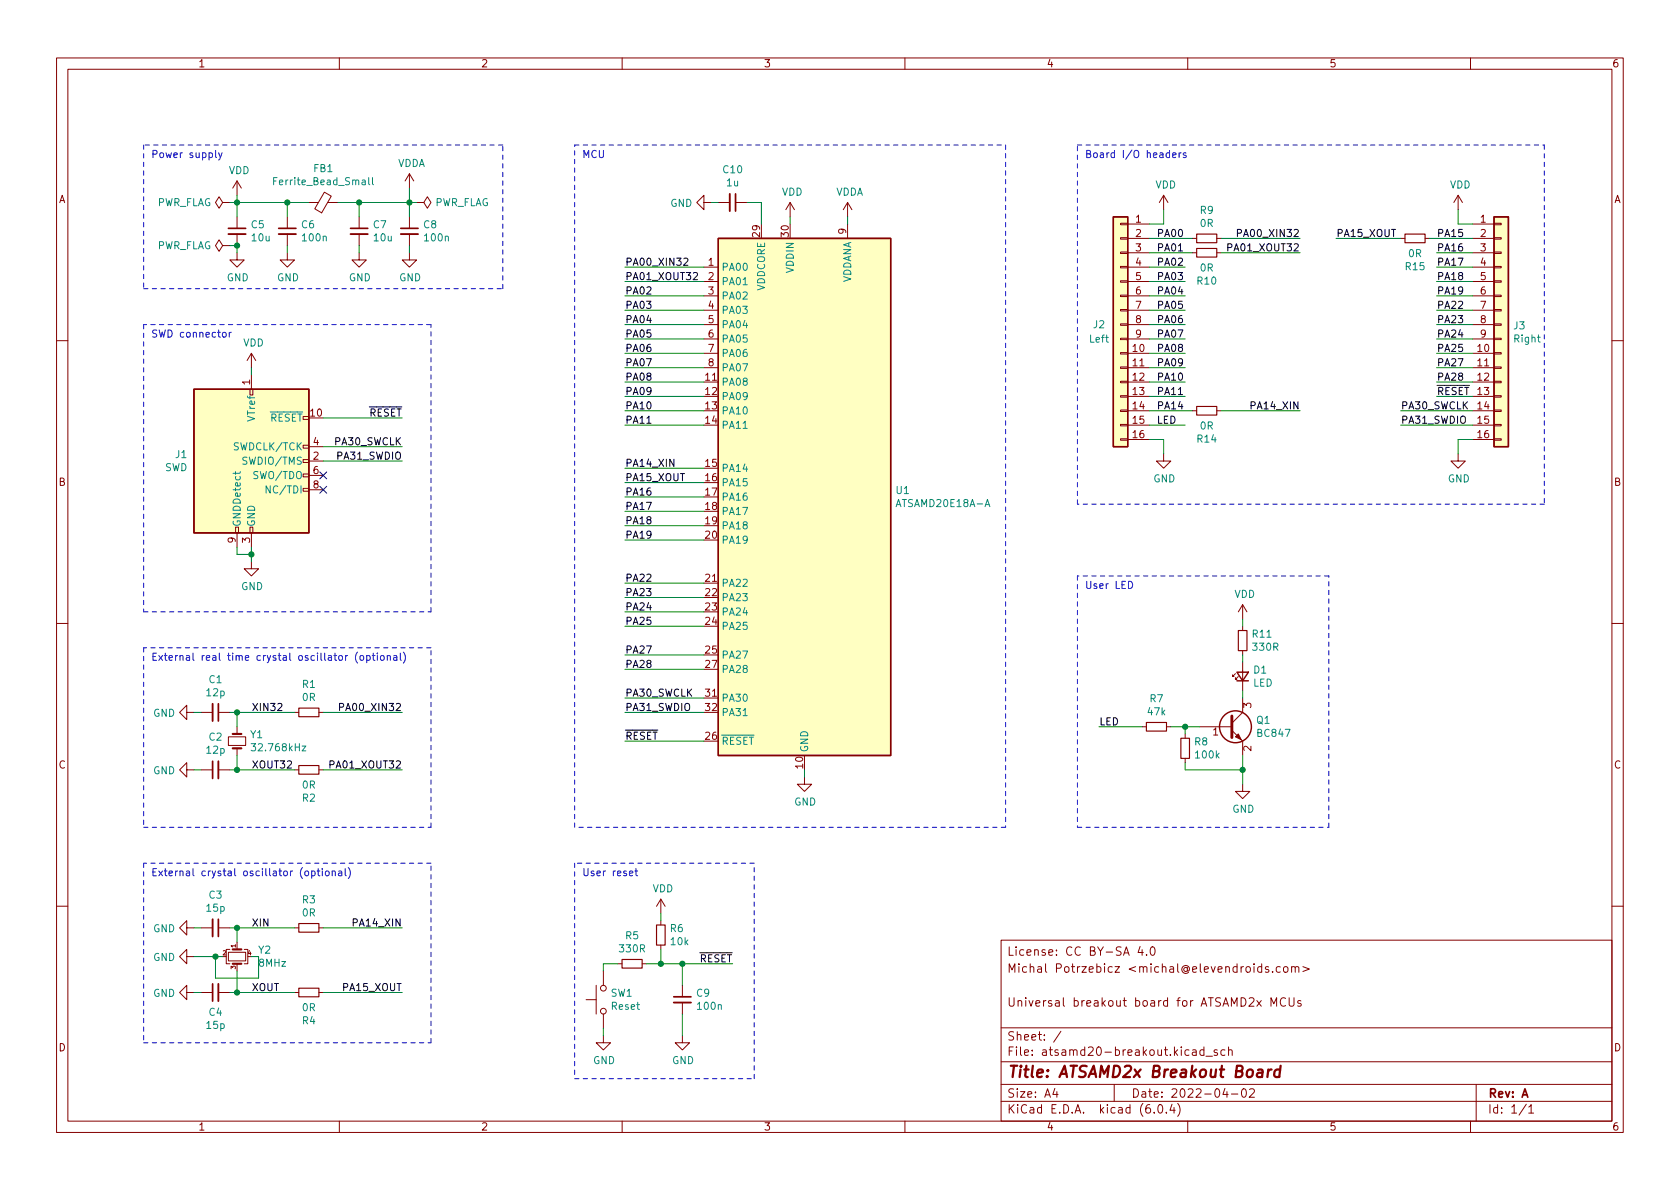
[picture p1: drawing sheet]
<svg xmlns="http://www.w3.org/2000/svg" width="297mm" height="210mm" viewBox="0 0 297 210" stroke-linecap="round" stroke-linejoin="round" font-family="sans-serif">
<g fill="none" stroke="#840000" stroke-width=".18">
<path d="M10 10.2h277v190.1h-277zM12 12.2h273v186.1h-273zM60 10.2v2M110 10.2v2M160 10.2v2M210 10.2v2M260 10.2v2M39.4 35.8l-.7-1-.6 1 .6 1 .7-1h1.2M40.6 35.8h.1M41.9 32v2.5M41.9 38.3v2.1M41.9 32l-.8 1.3"/>
<path d="M41.9 32l.8 1.3M50.8 38.3v2.1M54.6 35.8h1.7M57.4 34l1.2 .7-1.7 2.9-1.2-.7zM57.9 35.8h1.8M63.5 38.3v2.1M72.4 30.7v2.6M72.4 38.3v2.1M72.4 30.7l-.8 1.3M72.4 30.7l.8 1.3M73.7 35.8h1.2l.7-1 .6 1-.6 1-.7-1M73.7 35.8h.1"/>
<path d="M124.5 35.8v-1.3l-1.3 1.3 1.3 1.3v-1.3h1.2M127 35.8h2M130 35.8h2.1M139.7 35.8l-.8 1.3M139.7 35.8v2.5M139.7 35.8l.8 1.3M149.9 35.8l-.8 1.3M149.9 35.8v2.5M149.9 39.6v2.6M149.9 35.8l.7 1.3M198.1 39.5h1.3v.2h-1.3zM199.4 39.6h3.8"/>
<path d="M205.7 34.5l-.7 1.3M205.7 34.5v2.6M205.7 34.5l.8 1.3M257.8 34.5l-.8 1.3M257.8 34.5v2.6M257.8 34.5l.8 1.3M260.3 39.6h3.9M264.2 39.5h1.2v.2h-1.2zM39.4 43.4l-.7-1-.6 1 .6 1 .7-1h1.2M40.6 43.4h.1M41.9 44.7v1.3h1.3l-1.3 1.2-1.3-1.2h1.3M41.9 41.4v2"/>
<path d="M50.8 44.7v1.3h1.3l-1.3 1.2-1.3-1.2h1.3M50.8 41.4v2M63.5 44.7v1.3h1.3l-1.3 1.2-1.3-1.2h1.3M63.5 41.4v2M72.4 44.7v1.3h1.3l-1.3 1.2-1.3-1.2h1.3M72.4 41.4v2M124.5 47.2h2.5M124.5 49.8h2.5M124.5 52.3h2.5M124.5 54.9h2.5M124.5 57.4h2.5M124.5 59.9h2.5"/>
<path d="M198.1 59.8h1.3v.3h-1.3zM198.1 57.3h1.3v.2h-1.3zM198.1 54.7h1.3v.3h-1.3zM198.1 52.2h1.3v.2h-1.3zM198.1 49.7h1.3v.2h-1.3zM198.1 47.1h1.3v.3h-1.3zM198.1 44.6h1.3v.2h-1.3zM198.1 42h1.3v.3h-1.3zM199.4 47.2h3.8M199.4 49.8h3.8M199.4 52.3h3.8M199.4 54.9h3.8"/>
<path d="M199.4 57.4h3.8M199.4 59.9h3.8M199.4 42.2h3.8M199.4 44.7h3.8M210.8 42.2h.8M210.8 44.7h.8M215.1 42.2h.8M215.1 44.7h.8M247.6 42.2h.8M252 42.2h.7M260.3 47.2h3.9M260.3 49.8h3.9"/>
<path d="M260.3 52.3h3.9M260.3 54.9h3.9M260.3 57.4h3.9M260.3 59.9h3.9M260.3 42.2h3.9M260.3 44.7h3.9M264.2 59.8h1.2v.3h-1.2zM264.2 57.3h1.2v.2h-1.2zM264.2 54.7h1.2v.3h-1.2zM264.2 52.2h1.2v.2h-1.2zM264.2 49.7h1.2v.2h-1.2zM264.2 47.1h1.2v.3h-1.2z"/>
<path d="M264.2 44.6h1.2v.2h-1.2zM264.2 42h1.2v.3h-1.2zM10 60.2h2M44.2 68.8h.5v1h-.5zM44.4 62.5l-.7 1.2M44.4 62.5v2.5M44.4 66.3v2.5M44.4 62.5l.8 1.2M53.6 78.7h1v.5h-1zM54.6 79h2.5M124.5 67.6h2.5M124.5 62.5h2.5"/>
<path d="M124.5 65h2.5M198.1 77.6h1.3v.2h-1.3zM198.1 75.1h1.3v.2h-1.3zM198.1 72.5h1.3v.3h-1.3zM198.1 70h1.3v.2h-1.3zM198.1 67.4h1.3v.3h-1.3zM198.1 64.9h1.3v.2h-1.3zM198.1 62.4h1.3v.2h-1.3zM199.4 67.6h3.8M199.4 62.5h3.8M199.4 65h3.8M199.4 72.6h3.8"/>
<path d="M199.4 70.1h3.8M199.4 75.2h3.8M199.4 77.7h3.8M210.8 72.6h.8M215.1 72.6h.8M260.3 67.6h3.9M260.3 62.5h3.9M260.3 65h3.9M260.3 72.6h3.9M260.3 70.1h3.9M260.3 75.2h3.9M260.3 77.7h3.9"/>
<path d="M264.2 77.6h1.2v.2h-1.2zM264.2 75.1h1.2v.2h-1.2zM264.2 72.5h1.2v.3h-1.2zM264.2 70h1.2v.2h-1.2zM264.2 67.4h1.2v.3h-1.2zM264.2 64.9h1.2v.2h-1.2zM264.2 62.4h1.2v.2h-1.2zM285 60.2h2M41.7 93.2h.5v1h-.5zM41.9 94.2v2.6M44.2 93.2h.5v1h-.5zM44.4 99.3v1.3h1.3l-1.3 1.2-1.2-1.2h1.2"/>
<path d="M44.4 94.2v2.6M53.6 83.8h1v.5h-1zM53.6 81.3h1v.5h-1zM53.6 86.4h1v.5h-1zM54.6 81.5h2.5M54.6 84.1h2.5M54.6 86.6h2.5M205.7 80.3v1.2h1.3l-1.3 1.3-1.2-1.3h1.2M257.8 80.3v1.2h1.3l-1.3 1.3-1.3-1.3h1.3M10 110.2h2M124.5 103.1h2.5M218.4 119.1l-.5 .5v-.2v.2h.3"/>
<path d="M218.9 119.6l-.5 .5v-.2v.2h.3M219.7 106.9v2.6M219.7 110.7v.8M219.7 115.1v.7M219.7 117.1v5.1M219.7 106.9l-.8 1.3M219.7 106.9l.8 1.3M285 110.2h2M33 136.1v-1.2l-1.3 1.2 1.3 1.3v-1.3h1.3M33 126v-1.3l-1.3 1.3 1.3 1.2v-1.2h1.3M35.6 136.1h2M35.6 126h2"/>
<path d="M38.6 136.1h2M38.6 126h2M40.4 130.3h3v1.5h-3zM41.9 128.5v1.3M41.9 132.3v1.3M52.1 136.1h.7M52.1 126h.7M56.4 136.1h.7M56.4 126h.7M124.5 123.4h2.5M142.2 137.4v1.3h1.3l-1.3 1.2-1.2-1.2h1.2M201.9 128.5h.8"/>
<path d="M206.2 128.5h.8M209.5 129.8v.8M209.5 134.1v.8M212.1 128.5h5.7M217.8 129.2l1.9 1.9v2.5M219.7 138.7v1.2h1.3l-1.3 1.3-1.3-1.3h1.3M219.7 123.4v2.6l-1.9 1.9M116.8 159l-.7 1.3M116.8 159v2.5M116.8 159l.8 1.3M10 160.2h2M33 164.1v-1.3l-1.3 1.3 1.3 1.2v-1.2h1.3"/>
<path d="M33 175.5v-1.3l-1.3 1.3 1.3 1.3v-1.3h1.3M33 169.2v-1.3l-1.3 1.3 1.3 1.2v-1.2h1.3M35.6 175.5h2M35.6 164.1h2M38.6 175.5h2M38.6 164.1h2M40.4 168.4h3v1.5h-3zM40.6 167.9h-.6v2.5h.6M41.9 166.6v1.3M41.9 170.4v1.3M43.2 167.9h.6v2.5h-.6M52.1 175.5h.7"/>
<path d="M52.1 164.1h.7M56.4 175.5h.7M56.4 164.1h.7M103.6 176.8h1.8M105.4 174.2v5.1M106.7 171.7v2.5M106.7 179.3v2.6M109.2 170.4h.8M113.5 170.4h.8M116.8 162.8v.8M116.8 167.1v.8M120.6 174.2v2.1"/>
<path d="M120.6 177.3v2M177 166.3h108v32h-108zM201.6 167.4l-.4 1h.9M201.9 167.9v1M202.7 168.8v.1M203.5 167.6l.2-.2a.81 .81 0 0 1 .6 .7 .81 .81 0 0 1-.3 .8h-.1a.81 .81 0 0 1-.4-1.3zM222.2 176.9l.8 1M223 176.9l-.8 1M223.1 171l-.5-.1-.2 .3v.4l.1 .3h.6M223.1 170.4v1.5M224.3 171l-.4-.1-.2 .2 .1 .3 .5 .1v.4h-.6M224.7 177.9v-1.5l.5 1.1 .5-1.1v1.5"/>
<path d="M225 171.8v.1M226.4 171l-.5-.1-.3 .3v.4l.2 .3h.6M227.1 171l.3-.1 .3 .3v.4l-.3 .3h-.3l-.2-.3v-.4zM227.3 176.6a.6 .6 0 0 0-.8 0 .6 .6 0 0 0-.1 .7 .56 .56 0 0 0 .3 .6 .56 .56 0 0 0 .6-.1M227.9 176.4v1.2l.3 .3h.4l.2-.3v-1.2M228.4 171.1l.2-.2 .3 .1 .1 .9M228.4 170.9v1M229 171.1l.2-.2 .4 .1v.9M230 177l-.4-.1-.2 .2 .1 .3 .5 .1v.4h-.6M230.4 170.9l1.1 .5-1.1 .4M285 160.2h2M60 198.3v2"/>
<path d="M106.7 183.1v1.3h1.2l-1.2 1.3-1.3-1.3h1.3M110 198.3v2M120.6 183.1v1.3h1.3l-1.3 1.3-1.2-1.3h1.2M160 198.3v2M177 194.8h108M177 191.8h108M177 187.8h108M177 181.8h108M186.5 192.5l-.4 1h1M186.9 193v1M187.6 182.4l-1.3 1.9M197 191.8v3"/>
<path d="M204.1 196.7v.1M204.9 195.4l.2-.1a.81 .81 0 0 1 .6 .7 .81 .81 0 0 1-.3 .8h-.2a.81 .81 0 0 1-.6-.6 .81 .81 0 0 1 .3-.8zM206.2 196.7v.1M207.2 195.3l-.3 1h.9M207.6 195.8v1M208.2 195.1a1.72 1.72 0 0 1 0 2.3M210 198.3v2M210.9 185.7h.5l.1 .9M211.5 186l-.5 .1a.29 .29 0 0 0-.2 .2 .29 .29 0 0 0 .2 .3h.5M212.9 185.7l-.5-.1-.3 .3v.4l.2 .3h.6M212.9 185.1v1.5M213.2 186.8h1.2"/>
<path d="M215.2 185.7l-.3-.1-.3 .2 .1 .3 .5 .1v.4h-.6M216.6 192.5l-.4 1h.9M216.6 185.7l-.5-.1-.2 .3v.4l.1 .3h.6M216.9 193v1M217.2 185.8l.2-.2 .4 .1 .1 .9M217.2 185.1v1.5M217.7 193.5h1.2M219.7 192.6l.2-.1a.81 .81 0 0 1 .5 .7 .81 .81 0 0 1-.3 .8h-.1a.81 .81 0 0 1-.6-.6 .81 .81 0 0 1 .3-.8zM220.9 192.7l.6-.2 .2 .2 .1 .3-.9 1h.9M260 198.3v2M261 191.8v6.5M269.9 195.3l-1.3 1.9"/>
<path d="M270.3 195.8l.4-.5v1.5M270.3 196.8h.9"/>
<circle cx="106.7" cy="178.8" r=".51"/>
<circle cx="106.7" cy="174.7" r=".51"/>
</g>
<path d="M224.3 189.1l-.2 1.4M224.8 189.1l-.4 .1-.2 .3M226.3 189.2a.66 .66 0 0 0-1 .3v.6l.1 .3 .2 .1 .6-.1M226.4 188.5l-.2 2" fill="none" stroke="#840000" stroke-width=".4"/>
<path d="M129 34.3v3M40.4 41.4h3M49.3 41.4h3M62 41.4h3M70.9 41.4h3M37.6 124.5v3M38.6 134.6v3.1M37.6 162.6v3M38.6 174v3M119.1 177.3h3.1" fill="none" stroke="#840000" stroke-width=".33"/>
<path d="M130 34.3v3M40.4 40.4h3M49.3 40.4h3M62 40.4h3M70.9 40.4h3M37.6 134.6v3.1M38.6 124.5v3M37.6 174v3M38.6 162.6v3M119.1 176.3h3.1" fill="none" stroke="#840000" stroke-width=".3"/>
<g fill="none" stroke="#840000" stroke-width=".2">
<path d="M211.6 43.9h3.5v1.6h-3.5zM211.6 41.4h3.5v1.5h-3.5zM248.4 41.4h3.6v1.5h-3.6zM211.6 71.9h3.5v1.5h-3.5zM218.9 111.5h1.6v3.6h-1.6zM52.8 135.4h3.6v1.5h-3.6zM52.8 125.2h3.6v1.5h-3.6zM202.7 127.8h3.5v1.5h-3.5zM208.8 130.6h1.5v3.5h-1.5zM52.8 163.3h3.6v1.5h-3.6zM52.8 174.7h3.6v1.6h-3.6zM110 169.7h3.5v1.5h-3.5z"/>
<path d="M116.1 163.6h1.5v3.5h-1.5z"/>
</g>
<g fill="#ffffc2" stroke="#ffffc2" stroke-width=".18">
<path d="M34.3 68.8h20.3v25.4h-20.3z"/>
<path d="M127 42.2h30.5v91.4h-30.5z"/>
<path d="M196.8 38.3h2.6v40.7h-2.6z"/>
<path d="M264.2 38.3h2.5v40.7h-2.5z"/>
</g>
<g fill="none" stroke="#840000" stroke-width=".25">
<path d="M196.8 38.3h2.6v40.7h-2.6zM264.2 38.3h2.5v40.7h-2.5zM127 42.2h30.5v91.4h-30.5zM34.3 68.8h20.3v25.4h-20.3zM218.7 118.9h2l-1 1.5zM218.7 120.4h2"/>
<circle cx="218.4" cy="128.5" r="2.82"/>
</g>
<g fill="none" stroke="#008484" stroke-width=".18">
<path d="M48.4 32h.4M49 31.4h-.6v1.3M65.2 31.4v1.1l.2 .2M65.9 31.4v1.1l.1 .2M131.4 50.4h.7M131.4 75.8h.7M41.6 83.4v.5M42.5 83.4l-.2 .3h-1.1M47.8 85.9v1.3l-.8-1.3v1.3M174.2 89.6l.4-1.3 .4 1.3M174.3 89.2h.6M44.4 131.5h.8l-.4 .5 .3 .1v.6l-.1 .1-.6-.1"/>
<path d="M53.4 131.9h.7l-.7 .9h.7M131.4 126.6h.7"/>
</g>
<path d="M217.8 126.6v3.8" fill="none" stroke="#840000" stroke-width=".51"/>
<path d="M218.4 130.3l.5-.5 .6 1z" fill="#840000" stroke="#840000" stroke-width=".18"/>
<path d="M41.1 129.8h1.6M41.1 132.3h1.6M41.1 167.9h1.6M41.1 170.4h1.6" fill="none" stroke="#840000" stroke-width=".38"/>
<path d="M120.9 45.8l.5-.2 .2 .4-.8 .9h.8M122.6 48.3l.5-.1 .2 .4-.8 .9h.8M208.4 44.4h.7M217.1 43.8l.6-.1 .1-.2v-.3l-.7-.1v1.3M218.8 41.2h.6l.1-.2v-.3l-.7-.1v1.2M114.4 74.9h.7M208.4 69.8h.7M58.3 135.2h.6l.2-.2-.1-.3-.7-.2v1.3M60 125.1l.6-.1 .2-.2-.1-.3-.7-.1v1.3" fill="none" stroke="#000" stroke-width=".18"/>
<g fill="none" stroke="#0000c2" stroke-width=".18">
<path d="M38.1 26.6v1.1l.2 .2M38.7 27l.3 .9M39.3 27l-.5 1.2-.1 .1M206.8 27.1l-.4-.1-.2 .3 .1 .5h.5M206.8 26.6v1.3M207.3 27.4l.6-.1v-.2l-.4-.1-.2 .2 .1 .6h.5M208.5 27v.9M208.8 27l-.3 .3M209.7 27.1l-.3-.1-.2 .2 .1 .2 .4 .1v.3h-.5M39.4 58.8h.3l.3 .2v.4l-.3 .2h-.3l-.1-.2zM40.5 58.8v.8M40.9 58.8l-.4 .2"/>
<path d="M63.2 115.3a1.46 1.46 0 0 0 0 2M63.8 116l.3-.1 .2 .3v.3l-.2 .3-.3-.1-.2-.2zM64.8 116l.4-.1 .3 .3-.2 .5h-.5M64.8 115.9v1.3M65.8 115.9h.5M66 115.5v1.1l.3 .2M66.7 115.5v.1M66.7 115.9v.9M67.4 116l.3-.1 .2 .3v.3l-.2 .3-.3-.1-.1-.2zM68.5 116l.2-.1 .3 .1v.8M68.5 115.9v.9M69.6 116h.5l.1 .8"/>
<path d="M70.2 116.2l-.5 .1-.1 .2 .1 .3 .5-.1M70.8 115.5v1.1l.2 .2M71.3 115.3a1.46 1.46 0 0 1 0 2M199.5 102.8a.64 .64 0 0 1 .8 .6 .64 .64 0 0 1-.8 .7zM55.1 154.1l.4-.1 .2 .3-.1 .5h-.5M55.1 154v1.3M56.1 154h.5M56.3 153.6v1.1l.3 .2M57 153.6v.1M57 154v.9M57.6 154.1l.4-.1 .2 .3v.3l-.2 .3-.4-.1-.1-.2zM58.7 154.1l.2-.1 .3 .1 .1 .8"/>
<path d="M58.7 154v.9M59.9 154.1h.5v.8M60.4 154.3l-.4 .1-.2 .2 .2 .3 .4-.1M61 153.6v1.1l.2 .2M61.6 153.4a1.46 1.46 0 0 1 0 2M111.3 154.4l.6-.1-.1-.2-.3-.1-.2 .2 .1 .6h.4M112.3 154h.4M112.4 153.6v1.1l.3 .2"/>
</g>
<g fill="none" stroke="#0000c2" stroke-width=".18" stroke-dasharray=".8 .8">
<path d="M25.4 25.6v25.4M88.9 25.6h-63.5M101.6 25.6h76.2M177.8 25.6v120.7M190.5 25.6h82.5M273 25.6v63.5M25.4 51h63.5M25.4 57.4v50.8M76.2 57.4h-50.8M88.9 51v-25.4M190.5 89.1v-63.5M273 89.1h-82.5"/>
<path d="M25.4 114.5v31.8M25.4 108.2h50.8M76.2 108.2v-50.8M76.2 114.5h-50.8M190.5 101.8v44.5M234.9 101.8h-44.4M25.4 146.3h50.8M25.4 152.6v31.8M76.2 146.3v-31.8M76.2 152.6h-50.8M101.6 146.3v-120.7M101.6 152.6v38.1"/>
<path d="M133.3 152.6h-31.7M177.8 146.3h-76.2M190.5 146.3h44.4M234.9 146.3v-44.5M25.4 184.4h50.8M76.2 184.4v-31.8M101.6 190.7h31.7M133.3 190.7v-38.1"/>
</g>
<g fill="none" stroke="#008400" stroke-width=".18">
<path d="M40.6 35.8h14M41.9 34.5v3.8M50.8 35.8v2.5M59.7 35.8h14M63.5 35.8v2.5M72.4 33.3v5M125.7 35.8h1.3M132.1 35.8h2.5v3.8M139.7 38.3v1.3M149.9 38.3v1.3M205.7 37.1v2.5h-2.5M257.8 37.1v2.5h2.5"/>
<path d="M40.6 43.4h1.3v1.3M50.8 43.4v1.3M63.5 43.4v1.3M72.4 43.4v1.3M110.5 59.9h14M110.5 57.4h14M110.5 49.8h14M110.5 47.2h14M110.5 52.3h14M110.5 54.9h14M203.2 44.7h7.6M203.2 59.9h6.3"/>
<path d="M203.2 57.4h6.3M203.2 49.8h6.3M203.2 47.2h6.3M203.2 42.2h7.6M203.2 52.3h6.3M203.2 54.9h6.3M215.9 44.7h14M215.9 42.2h14M236.2 42.2h11.4M252.7 42.2h7.6M254 44.7h6.3M254 59.9h6.3"/>
<path d="M254 57.4h6.3M254 49.8h6.3M254 47.2h6.3M254 52.3h6.3M254 54.9h6.3M44.4 65v1.3M57.1 79h14M57.1 73.9h14M110.5 70.1h14M110.5 62.5h14M110.5 65h14M110.5 72.6h14"/>
<path d="M110.5 67.6h14M110.5 75.2h14M203.2 70.1h6.3M203.2 62.5h6.3M203.2 65h6.3M203.2 72.6h7.6M203.2 67.6h6.3M203.2 77.7h2.5v2.6M203.2 75.2h6.3M215.9 72.6h14M247.6 72.6h12.7M247.6 75.2h12.7"/>
<path d="M254 70.1h6.3M254 62.5h6.3M254 65h6.3M254 67.6h6.3M260.3 77.7h-2.5v2.6M41.9 96.8v1.2h2.5M44.4 96.8v2.5M57.1 81.5h14M110.5 90.4h14M110.5 87.9h14M110.5 95.5h14M110.5 85.3h14"/>
<path d="M110.5 82.8h14M110.5 93h14M110.5 110.7h14M110.5 108.2h14M110.5 115.8h14M110.5 103.1h14M110.5 118.4h14M110.5 105.7h14M219.7 109.5v1.2M219.7 115.8v1.3M34.3 126h1.3M34.3 136.1h1.3"/>
<path d="M40.6 126h11.5M40.6 136.1h11.5M41.9 126v2.5M41.9 133.6v2.5M57.1 126h14M57.1 136.1h14M110.5 126h14M110.5 131.1h14M110.5 123.4h14M142.2 136.1v1.3M194.3 128.5h7.6M207 128.5h5.1"/>
<path d="M209.5 134.9v1.2h10.2M209.5 128.5v1.3M219.7 122.2v1.2M219.7 133.6v5.1M34.3 169.2h5.1M34.3 175.5h1.3M34.3 164.1h1.3M38.1 169.2v3.8h7.6v-3.8h-1.3M40.6 175.5h11.5M40.6 164.1h11.5M41.9 164.1v2.5M41.9 171.7v3.8"/>
<path d="M57.1 175.5h14M57.1 164.1h14M109.2 170.4h-2.5v1.3M114.3 170.4h15.2M116.8 161.5v1.3M116.8 167.9v2.5M120.6 170.4v3.8M120.6 179.3v3.8M106.7 181.9v1.2"/>
</g>
<path d="M56.5 83.5l1.3 1.2M56.5 86l1.3 1.2M57.8 83.5l-1.3 1.2M57.8 86l-1.3 1.2" fill="none" stroke="#000084" stroke-width=".18"/>
<g fill="#008400" stroke="#008400" stroke-width=".18">
<circle cx="209.5" cy="128.5" r=".46"/>
<circle cx="219.7" cy="136.1" r=".46"/>
<circle cx="120.6" cy="170.4" r=".46"/>
<circle cx="116.8" cy="170.4" r=".46"/>
<circle cx="63.5" cy="35.8" r=".46"/>
<circle cx="72.4" cy="35.8" r=".46"/>
<circle cx="41.9" cy="43.4" r=".46"/>
<circle cx="44.4" cy="98" r=".46"/>
<circle cx="41.9" cy="35.8" r=".46"/>
<circle cx="41.9" cy="164.1" r=".46"/>
<circle cx="38.1" cy="169.2" r=".46"/>
<circle cx="41.9" cy="175.5" r=".46"/>
<circle cx="50.8" cy="35.8" r=".46"/>
<circle cx="41.9" cy="126" r=".46"/>
<circle cx="41.9" cy="136.1" r=".46"/>
</g>
<text font-size="2.8" fill="#840000" x="178" y="190.6">Title: ATSAMD2x Breakout Board</text>
<g font-size="2.1" fill="#840000">
<text x="178" y="172">Michal Potrzebicz &lt;michal@elevendroids.com&gt;</text>
<text x="178" y="169">License: CC BY-SA 4.0</text>
<text x="178" y="178">Universal breakout board for ATSAMD2x MCUs</text>
<text x="178" y="184">Sheet: /</text>
<text x="178" y="186.7">File: atsamd20-breakout.kicad_sch</text>
<text x="178" y="196.9">KiCad E.D.A. kicad (6.0.4)</text>
<text x="178" y="194.1">Size: A4</text>
<text x="200" y="194.1">Date: 2022-04-02</text>
<text x="263" y="194.1">Rev: A</text>
<text x="263" y="196.9">Id: 1/1</text>
</g>
<g font-size="1.8" fill="#840000">
<text x="35" y="11.9">1</text>
<text x="85" y="11.9">2</text>
<text x="135" y="11.9">3</text>
<text x="185" y="11.9">4</text>
<text x="235" y="11.9">5</text>
<text x="285" y="11.9">6</text>
<text x="10.3" y="35.9">A</text>
<text x="285.3" y="35.9">A</text>
<text x="134.4" y="41.9" transform="rotate(-90 134.4 41.9)">29</text>
<text x="139.4" y="41.9" transform="rotate(-90 139.4 41.9)">30</text>
<text x="149.6" y="41.4" transform="rotate(-90 149.6 41.4)">9</text>
<text x="200.8" y="39.4">1</text>
<text x="200.8" y="41.9">2</text>
<text x="261.8" y="39.4">1</text>
<text x="261.8" y="41.9">2</text>
<text x="125.2" y="47">1</text>
<text x="200.8" y="44.4">3</text>
<text x="200.8" y="47">4</text>
<text x="261.8" y="44.4">3</text>
<text x="261.8" y="47">4</text>
<text x="125.2" y="49.5">2</text>
<text x="125.2" y="52.1">3</text>
<text x="200.8" y="49.5">5</text>
<text x="200.8" y="52.1">6</text>
<text x="261.8" y="49.5">5</text>
<text x="261.8" y="52.1">6</text>
<text x="125.2" y="54.6">4</text>
<text x="125.2" y="57.1">5</text>
<text x="125.2" y="59.7">6</text>
<text x="200.8" y="54.6">7</text>
<text x="200.8" y="57.1">8</text>
<text x="200.8" y="59.7">9</text>
<text x="261.8" y="54.6">7</text>
<text x="261.8" y="57.1">8</text>
<text x="261.8" y="59.7">9</text>
<text x="125.2" y="62.2">7</text>
<text x="125.2" y="64.8">8</text>
<text x="200.3" y="62.2">10</text>
<text x="200.3" y="64.8">11</text>
<text x="261.3" y="62.2">10</text>
<text x="261.3" y="64.8">11</text>
<text x="44.2" y="68.1" transform="rotate(-90 44.2 68.1)">1</text>
<text x="124.7" y="67.3">11</text>
<text x="124.7" y="69.8">12</text>
<text x="200.3" y="67.3">12</text>
<text x="200.3" y="69.8">13</text>
<text x="261.3" y="67.3">12</text>
<text x="261.3" y="69.8">13</text>
<text x="54.9" y="73.7">10</text>
<text x="124.7" y="72.4">13</text>
<text x="124.7" y="74.9">14</text>
<text x="200.3" y="72.4">14</text>
<text x="200.3" y="74.9">15</text>
<text x="200.3" y="77.5">16</text>
<text x="261.3" y="72.4">14</text>
<text x="261.3" y="74.9">15</text>
<text x="261.3" y="77.5">16</text>
<text x="55.4" y="81.3">2</text>
<text x="55.4" y="78.7">4</text>
<text x="55.4" y="83.8">6</text>
<text x="124.7" y="82.5">15</text>
<text x="10.3" y="85.9">B</text>
<text x="55.4" y="86.4">8</text>
<text x="124.7" y="85.1">16</text>
<text x="124.7" y="87.6">17</text>
<text x="285.3" y="85.9">B</text>
<text x="41.7" y="96" transform="rotate(-90 41.7 96)">9</text>
<text x="44.2" y="96" transform="rotate(-90 44.2 96)">3</text>
<text x="124.7" y="90.2">18</text>
<text x="124.7" y="92.7">19</text>
<text x="124.7" y="95.2">20</text>
<text x="124.7" y="102.9">21</text>
<text x="124.7" y="105.4">22</text>
<text x="124.7" y="107.9">23</text>
<text x="124.7" y="110.5">24</text>
<text x="124.7" y="115.6">25</text>
<text x="124.7" y="118.1">27</text>
<text x="124.7" y="123.2">31</text>
<text x="124.7" y="125.7">32</text>
<text x="221.2" y="125.2" transform="rotate(-90 221.2 125.2)">3</text>
<text x="124.7" y="130.8">26</text>
<text x="214.5" y="130">1</text>
<text x="10.3" y="135.9">C</text>
<text x="142" y="135.9" transform="rotate(-90 142 135.9)">10</text>
<text x="221.2" y="132.8" transform="rotate(-90 221.2 132.8)">2</text>
<text x="285.3" y="135.9">C</text>
<text x="10.3" y="185.9">D</text>
<text x="285.3" y="185.9">D</text>
<text x="35" y="199.9">1</text>
<text x="85" y="199.9">2</text>
<text x="135" y="199.9">3</text>
<text x="185" y="199.9">4</text>
<text x="235" y="199.9">5</text>
<text x="285" y="199.9">6</text>
</g>
<g font-size="1.8" fill="#0000c2">
<text x="26.7" y="27.9">Power supply</text>
<text x="102.9" y="27.9">MCU</text>
<text x="191.8" y="27.9">Board I/O headers</text>
<text x="26.7" y="59.7">SWD connector</text>
<text x="191.8" y="104.1">User LED</text>
<text x="26.7" y="116.8">External real time crystal oscillator (optional)</text>
<text x="26.7" y="154.9">External crystal oscillator (optional)</text>
<text x="102.9" y="154.9">User reset</text>
</g>
<g font-size="1.8" fill="#008484">
<text x="70.3" y="29.5">VDDA</text>
<text x="40.4" y="30.8">VDD</text>
<text x="48.9" y="32.7">Ferrite_Bead_Small</text>
<text x="55.5" y="30.4">FB1</text>
<text x="127.9" y="30.6">C10</text>
<text x="128.5" y="32.9">1u</text>
<text x="138.2" y="34.6">VDD</text>
<text x="147.7" y="34.6">VDDA</text>
<text x="204.3" y="33.3">VDD</text>
<text x="256.3" y="33.3">VDD</text>
<text x="27.7" y="36.4">PWR_FLAG</text>
<text x="44.4" y="40.4">C5</text>
<text x="53.3" y="40.4">C6</text>
<text x="66" y="40.4">C7</text>
<text x="74.9" y="40.4">C8</text>
<text x="76.7" y="36.4">PWR_FLAG</text>
<text x="118.5" y="36.6">GND</text>
<text x="212.2" y="37.8">R9</text>
<text x="212.2" y="40.1">0R</text>
<text x="27.7" y="44.1">PWR_FLAG</text>
<text x="44.6" y="42.7">10u</text>
<text x="53.6" y="42.7">100n</text>
<text x="66.2" y="42.7">10u</text>
<text x="75.2" y="42.7">100n</text>
<text x="127.5" y="47.9">PA00</text>
<text x="248.6" y="47.8">R15</text>
<text x="249.1" y="45.5">0R</text>
<text x="40.1" y="49.7">GND</text>
<text x="49" y="49.7">GND</text>
<text x="61.7" y="49.7">GND</text>
<text x="70.6" y="49.7">GND</text>
<text x="127.5" y="50.4">PA01</text>
<text x="127.5" y="53">PA02</text>
<text x="135.3" y="51.5" transform="rotate(-90 135.3 51.5)">VDDCORE</text>
<text x="140.3" y="48.2" transform="rotate(-90 140.3 48.2)">VDDIN</text>
<text x="150.5" y="50.2" transform="rotate(-90 150.5 50.2)">VDDANA</text>
<text x="211.7" y="50.3">R10</text>
<text x="212.2" y="48">0R</text>
<text x="127.5" y="55.5">PA03</text>
<text x="127.5" y="58">PA04</text>
<text x="193.3" y="58">J2</text>
<text x="267.6" y="58.2">J3</text>
<text x="43" y="61.3">VDD</text>
<text x="127.5" y="60.6">PA05</text>
<text x="127.5" y="63.1">PA06</text>
<text x="127.5" y="65.7">PA07</text>
<text x="192.7" y="60.6">Left</text>
<text x="267.7" y="60.5">Right</text>
<text x="127.5" y="68.2">PA08</text>
<text x="127.5" y="70.7">PA09</text>
<text x="45.1" y="74.4" transform="rotate(-90 45.1 74.4)">VTref</text>
<text x="46.3" y="74.5">~{RESET}</text>
<text x="127.5" y="73.3">PA10</text>
<text x="127.5" y="75.8">PA11</text>
<text x="212.2" y="75.9">0R</text>
<text x="29.1" y="83.3">SWD</text>
<text x="31" y="81">J1</text>
<text x="41.7" y="79.6">SWDCLK/TCK</text>
<text x="43.4" y="82.2">SWDIO/TMS</text>
<text x="127.5" y="83.4">PA14</text>
<text x="211.7" y="78.3">R14</text>
<text x="45.1" y="84.7">SWO/TDO</text>
<text x="47.7" y="87.2">NC/TDI</text>
<text x="127.5" y="86">PA15</text>
<text x="127.5" y="88.5">PA16</text>
<text x="158.5" y="87.3">U1</text>
<text x="158.8" y="89.7">ATSAMD20E18A-A</text>
<text x="203.9" y="85.3">GND</text>
<text x="256" y="85.3">GND</text>
<text x="42.5" y="93.2" transform="rotate(-90 42.5 93.2)">GNDDetect</text>
<text x="45.1" y="93.2" transform="rotate(-90 45.1 93.2)">GND</text>
<text x="127.5" y="91.1">PA17</text>
<text x="127.5" y="93.6">PA18</text>
<text x="127.5" y="96.1">PA19</text>
<text x="42.6" y="104.3">GND</text>
<text x="127.5" y="103.8">PA22</text>
<text x="127.5" y="106.3">PA23</text>
<text x="218.2" y="105.7">VDD</text>
<text x="127.5" y="108.8">PA24</text>
<text x="127.5" y="111.4">PA25</text>
<text x="221.5" y="112.7">R11</text>
<text x="127.5" y="116.5">PA27</text>
<text x="127.5" y="119">PA28</text>
<text x="221.6" y="115.1">330R</text>
<text x="221.7" y="119.1">D1</text>
<text x="36.6" y="123.1">12p</text>
<text x="37" y="120.8">C1</text>
<text x="53.5" y="121.6">R1</text>
<text x="53.5" y="123.9">0R</text>
<text x="127.5" y="124.1">PA30</text>
<text x="203.3" y="124.2">R7</text>
<text x="221.5" y="121.4">LED</text>
<text x="27.1" y="126.7">GND</text>
<text x="37" y="131">C2</text>
<text x="44.3" y="130.5">Y1</text>
<text x="127.5" y="131.7">~{RESET}</text>
<text x="127.5" y="126.6">PA31</text>
<text x="203" y="126.5">47k</text>
<text x="211.2" y="131.8">R8</text>
<text x="222.2" y="128">Q1</text>
<text x="222.4" y="130.3">BC847</text>
<text x="27.1" y="136.9">GND</text>
<text x="36.6" y="133.3">12p</text>
<text x="45" y="132.8">32.768kHz</text>
<text x="142.9" y="133.1" transform="rotate(-90 142.9 133.1)">GND</text>
<text x="211.5" y="134.1">100k</text>
<text x="53.5" y="141.8">R2</text>
<text x="53.5" y="139.4">0R</text>
<text x="140.4" y="142.4">GND</text>
<text x="217.9" y="143.7">GND</text>
<text x="36.6" y="161.2">15p</text>
<text x="37" y="158.9">C3</text>
<text x="53.5" y="159.7">R3</text>
<text x="115.4" y="157.8">VDD</text>
<text x="27.1" y="164.8">GND</text>
<text x="53.5" y="162">0R</text>
<text x="110.6" y="166.1">R5</text>
<text x="118.5" y="164.8">R6</text>
<text x="118.7" y="167.1">10k</text>
<text x="27.1" y="169.9">GND</text>
<text x="45.7" y="168.6">Y2</text>
<text x="45.8" y="170.9">8MHz</text>
<text x="109.6" y="168.4">330R</text>
<text x="27.1" y="176.3">GND</text>
<text x="37" y="179.6">C4</text>
<text x="53.5" y="178.8">0R</text>
<text x="108" y="176.2">SW1</text>
<text x="108.2" y="178.6">Reset</text>
<text x="123.2" y="176.2">C9</text>
<text x="123.4" y="178.6">100n</text>
<text x="36.6" y="181.9">15p</text>
<text x="53.5" y="181.1">R4</text>
<text x="104.8" y="188.2">GND</text>
<text x="118.8" y="188.2">GND</text>
</g>
<g font-size="1.8">
<text x="204.5" y="41.9">PA00</text>
<text x="219.5" y="41.9">PA00_XIN32</text>
<text x="236.2" y="41.9">PA15_XOUT</text>
<text x="254" y="41.9">PA15</text>
<text x="110.5" y="47">PA00_XIN32</text>
<text x="204.5" y="44.4">PA01</text>
<text x="204.5" y="47">PA02</text>
<text x="217.6" y="44.4">PA01_XOUT32</text>
<text x="254" y="44.4">PA16</text>
<text x="254" y="47">PA17</text>
<text x="110.5" y="52.1">PA02</text>
<text x="110.5" y="49.5">PA01_XOUT32</text>
<text x="204.5" y="52.1">PA04</text>
<text x="204.5" y="49.5">PA03</text>
<text x="254" y="49.5">PA18</text>
<text x="254" y="52.1">PA19</text>
<text x="110.5" y="59.7">PA05</text>
<text x="110.5" y="57.1">PA04</text>
<text x="110.5" y="54.6">PA03</text>
<text x="204.5" y="54.6">PA05</text>
<text x="204.5" y="59.7">PA07</text>
<text x="204.5" y="57.1">PA06</text>
<text x="254" y="57.1">PA23</text>
<text x="254" y="54.6">PA22</text>
<text x="254" y="59.7">PA24</text>
<text x="110.5" y="62.2">PA06</text>
<text x="110.5" y="64.8">PA07</text>
<text x="204.5" y="62.2">PA08</text>
<text x="204.5" y="64.8">PA09</text>
<text x="254" y="64.8">PA27</text>
<text x="254" y="62.2">PA25</text>
<text x="110.5" y="67.3">PA08</text>
<text x="110.5" y="69.8">PA09</text>
<text x="204.5" y="67.3">PA10</text>
<text x="204.5" y="69.8">PA11</text>
<text x="254" y="67.3">PA28</text>
<text x="254" y="69.8">~{RESET}</text>
<text x="63.8" y="73.6">~{RESET}</text>
<text x="110.5" y="72.4">PA10</text>
<text x="110.5" y="74.9">PA11</text>
<text x="204.5" y="72.4">PA14</text>
<text x="204.5" y="74.9">LED</text>
<text x="221.5" y="72.4">PA14_XIN</text>
<text x="247.6" y="72.4">PA30_SWCLK</text>
<text x="247.6" y="74.9">PA31_SWDIO</text>
<text x="59.2" y="78.7">PA30_SWCLK</text>
<text x="59.7" y="81.3">PA31_SWDIO</text>
<text x="110.5" y="82.5">PA14_XIN</text>
<text x="110.5" y="85.1">PA15_XOUT</text>
<text x="110.5" y="87.6">PA16</text>
<text x="110.5" y="95.2">PA19</text>
<text x="110.5" y="90.2">PA17</text>
<text x="110.5" y="92.7">PA18</text>
<text x="110.5" y="102.9">PA22</text>
<text x="110.5" y="107.9">PA24</text>
<text x="110.5" y="105.4">PA23</text>
<text x="110.5" y="110.5">PA25</text>
<text x="110.5" y="118.1">PA28</text>
<text x="110.5" y="115.6">PA27</text>
<text x="44.4" y="125.7">XIN32</text>
<text x="60.8" y="125.7">PA00_XIN32</text>
<text x="110.5" y="123.2">PA30_SWCLK</text>
<text x="110.5" y="125.7">PA31_SWDIO</text>
<text x="110.5" y="130.8">~{RESET}</text>
<text x="194.3" y="128.3">LED</text>
<text x="44.4" y="135.9">XOUT32</text>
<text x="58.8" y="135.9">PA01_XOUT32</text>
<text x="44.4" y="163.8">XIN</text>
<text x="62.8" y="163.8">PA14_XIN</text>
<text x="122.3" y="170.2">~{RESET}</text>
<text x="44.4" y="175.2">XOUT</text>
<text x="60.8" y="175.2">PA15_XOUT</text>
</g>
<g font-size="1.1" fill="#840000">
<text x="41.7" y="167.5" transform="rotate(-90 41.7 167.5)">1</text>
<text x="39.4" y="168.9">2</text>
<text x="41.7" y="171.4" transform="rotate(-90 41.7 171.4)">3</text>
<text x="43.8" y="168.9">4</text>
</g>
</svg>
